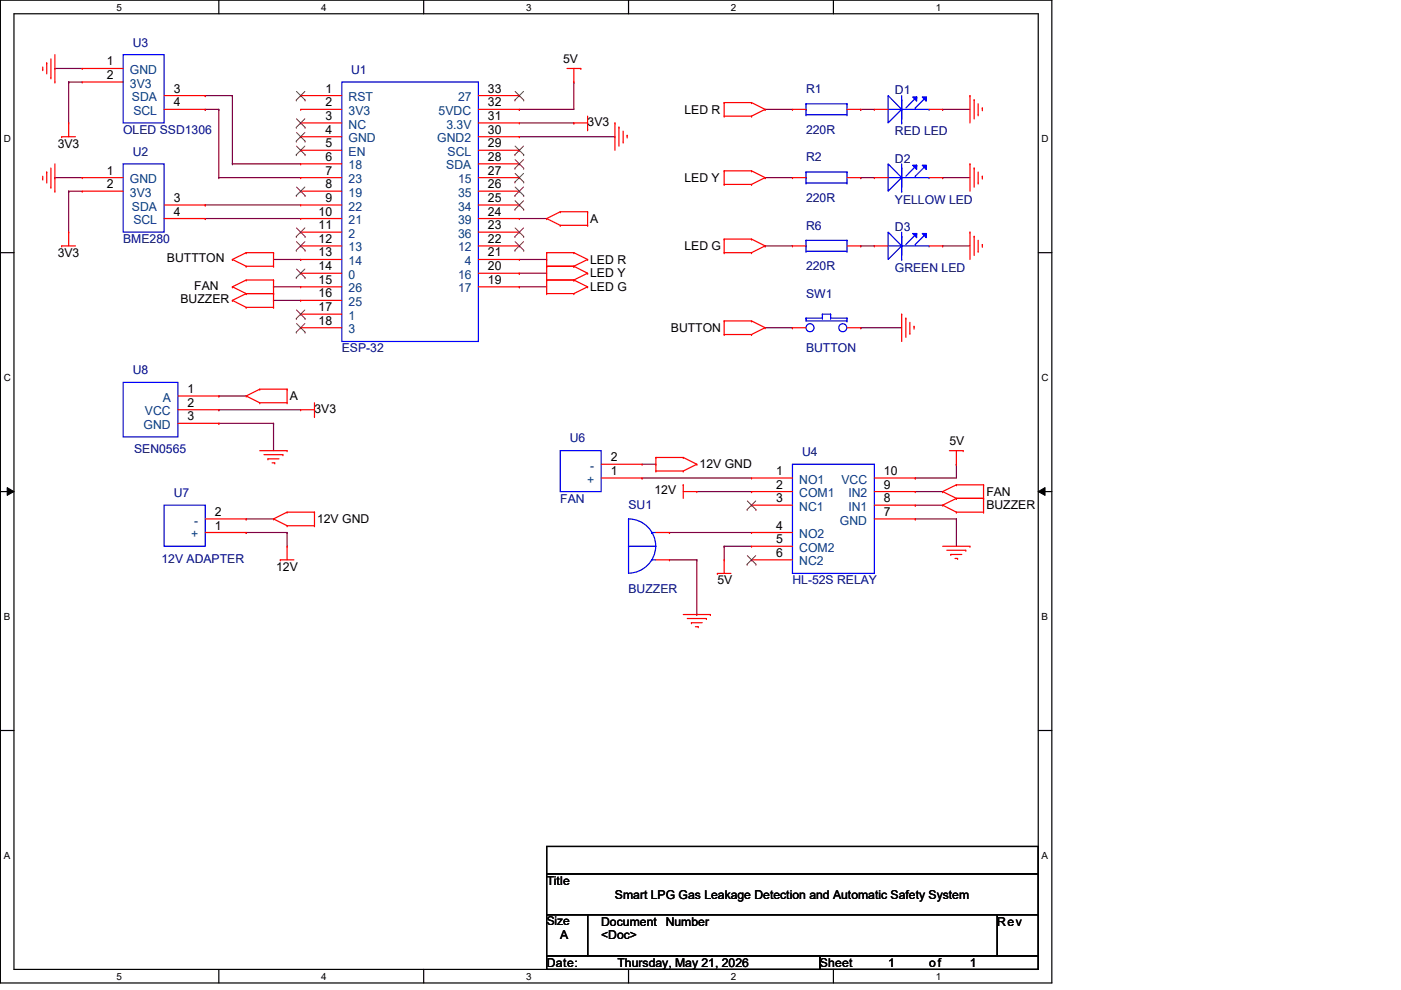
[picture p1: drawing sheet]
<svg xmlns="http://www.w3.org/2000/svg" width="297mm" height="210mm" viewBox="0 0 297 210" stroke-linecap="round" stroke-linejoin="round" font-family="sans-serif">
<path d="M.1 0h222.9v208.5h-222.9zM3 2.9h217.1v202.7h-217.1z" fill="none" stroke="#000" stroke-width=".25"/>
<g fill="#fff">
<path d="M24.7 .3h1.1v2.4h-1.1z"/>
<path d="M24.7 205.9h1.1v2.3h-1.1z"/>
</g>
<path d="M46.4 0v2.9M46.4 205.6v2.9" fill="none" stroke="#000" stroke-width=".25"/>
<g fill="#fff">
<path d="M68.1 .3h1.2v2.4h-1.2z"/>
<path d="M68.1 205.9h1.2v2.3h-1.2z"/>
</g>
<path d="M89.8 0v2.9M89.8 205.6v2.9" fill="none" stroke="#000" stroke-width=".25"/>
<g fill="#fff">
<path d="M111.5 .3h1.2v2.4h-1.2z"/>
<path d="M111.5 205.9h1.2v2.3h-1.2z"/>
</g>
<path d="M133.3 0v2.9M133.3 205.6v2.9" fill="none" stroke="#000" stroke-width=".25"/>
<g fill="#fff">
<path d="M155 .3h1.1v2.4h-1.1z"/>
<path d="M155 205.9h1.1v2.3h-1.1z"/>
</g>
<path d="M176.7 0v2.9M176.7 205.6v2.9" fill="none" stroke="#000" stroke-width=".25"/>
<g fill="#fff">
<path d="M198.4 .3h1.2v2.4h-1.2z"/>
<path d="M198.4 205.9h1.2v2.3h-1.2z"/>
<path d="M.8 28.2h1.5v2.4h-1.5z"/>
<path d="M220.8 28.2h1.5v2.4h-1.5z"/>
<path d="M.8 78.9h1.5v2.3h-1.5z"/>
<path d="M220.8 78.9h1.5v2.3h-1.5z"/>
</g>
<path d="M.1 53.6h2.9M220.1 53.6h2.9" fill="none" stroke="#000" stroke-width=".25"/>
<g fill="#fff">
<path d="M.8 129.6h1.4v2.3h-1.4z"/>
<path d="M220.8 129.6h1.4v2.3h-1.4z"/>
</g>
<path d="M.1 104.3h2.9M220.1 104.3h2.9" fill="none" stroke="#000" stroke-width=".25"/>
<path d="M1.5 103.4l1.5 .9-1.5 .8zM220.1 104.3l1.5-.9v1.7z" fill="#000"/>
<path d="M1.5 103.4l1.5 .9-1.5 .8zM220.1 104.3l1.5-.9v1.7z" fill="none" stroke="#000" stroke-width=".21"/>
<g fill="#fff">
<path d="M.8 180.3h1.4v2.3h-1.4z"/>
<path d="M220.8 180.3h1.4v2.3h-1.4z"/>
</g>
<path d="M.1 154.9h2.9M220.1 154.9h2.9M115.9 179.5h104.2v5.8h-104.2zM115.9 185.3h104.2v8.7h-104.2zM115.9 194h8.7v8.7h-8.7zM124.6 194h86.9v8.7h-86.9zM211.5 194h8.6v8.7h-8.6zM115.9 202.7h57.9v2.9h-57.9zM173.8 202.7h46.3v2.9h-46.3z" fill="none" stroke="#000" stroke-width=".25"/>
<g fill="none" stroke="#800040" stroke-width=".25">
<path d="M11.6 14.5h.1M11.6 14.5h5.8M14.6 17.4h.1M14.6 17.4v8.7M14.6 17.4h2.8M121.7 17.4h.1M121.7 17.4v5.8h-11.6M11.6 37.7h.1M11.6 37.7h5.8M43.5 20.3h.1M43.5 23.2h.1M43.5 20.3h5.8"/>
<path d="M43.5 23.2h2.9M46.4 23.2h.1M46.4 37.7h.1M46.4 23.2v14.5M46.4 37.7h17.4M49.3 20.3h.1M49.3 34.8h.1M49.3 20.3v14.5M49.3 34.8h14.5M110.1 23.2h.1M110.1 26.1h11.6M110.1 29h20.3"/>
<path d="M121.7 26.1h.1M130.4 29h.1M162.2 23.2h.1M162.2 37.7h.1M162.2 23.2h5.8M162.2 37.7h5.8M182.5 23.2h.1M182.5 37.7h.1M182.5 23.2h2.9M182.5 37.7h2.9M199.9 23.2h.1M199.9 37.7h.1"/>
<path d="M199.9 23.2h5.8M199.9 37.7h5.8M14.6 40.6h.1M14.6 40.6v8.6M14.6 40.6h2.8M43.5 46.4h.1M43.5 43.5h.1M43.5 46.4h20.3M43.5 43.5h20.3M58 55h5.8M63.8 55h.1M110.1 58h.1"/>
<path d="M110.1 46.4h5.8M110.1 58h5.8M110.1 55h5.8M115.9 55h.1M115.9 46.4h.1M162.2 52.2h.1M162.2 52.2h5.8M182.5 52.2h.1M182.5 52.2h2.9M199.9 52.2h.1M199.9 52.2h5.8M58 63.7h.1"/>
<path d="M58 60.8h.1M58 63.7h5.8M58 60.8h5.8M110.1 60.8h.1M110.1 60.8h5.8M162.2 69.5h5.8M168 69.5h.1M182.5 69.5h.1M182.5 69.5h8.7M46.4 86.9h.1M46.4 89.8h.1M46.4 84h.1"/>
<path d="M46.4 86.9h17.4M46.4 89.8h11.6M46.4 84h5.8M58 89.8h.1M58 89.8v5.8M136.1 98.5h3M139.1 98.5h.1M202.8 98.5h.1M202.8 98.5v2.9h-8.7M52.2 112.9h.1M52.2 110.1h.1M52.2 112.9h8.7"/>
<path d="M52.2 110.1h5.8M60.9 112.9h.1M60.9 112.9v3M136.1 101.4h.1M136.1 101.4h23.2M141.9 112.9h.1M141.9 112.9h17.4M141.9 118.7h5.8M147.7 118.7h.1M147.7 118.7v11.6M147.7 104.3h11.6M153.5 115.9h.1"/>
<path d="M153.5 115.9h5.8M153.5 115.9v2.8M159.3 104.3h.1M194.1 110.1h.1M194.1 101.4h.1M194.1 107.1h.1M194.1 110.1h8.7M194.1 107.1h5.8M194.1 104.3h5.8M199.9 104.3h.1M202.8 110.1h.1M202.8 110.1v5.8"/>
<path d="M147.7 130.3h.1"/>
</g>
<g fill="none" stroke="#f00" stroke-width=".25">
<path d="M9.1 14.8h.1M9.1 14.2v.6M9.9 13.3h.1M9.9 13.3v2.4M10.8 16.5h.1M10.8 12.5v4M11.6 17.4h.1M11.6 11.6v5.8M120.2 14.5h2.9M121.7 17.4h.1M121.7 14.5v2.9M123.1 14.5h.1"/>
<path d="M9.1 38h.1M9.1 37.4v.6M9.9 36.5h.1M9.9 36.5v2.3M10.8 39.7h.1M10.8 35.6v4.1M11.6 34.8v5.8M13.1 29h.1M13.1 29h2.9M14.6 26.1h.1M14.6 26.1v2.9M63.8 20.3h.1"/>
<path d="M63.8 23.2h.1M63.8 26.1h.1M63.8 29h.1M63.8 31.9h.1M63.8 34.8h.1M63.8 37.7h.1M63.8 26.1h8.7M63.8 29h8.7M63.8 20.3h8.7M63.8 23.2h8.7M63.8 31.9h8.7M63.8 34.8h8.7"/>
<path d="M63.8 37.7h8.7M101.4 26.1h8.7M101.4 29h8.7M101.4 20.3h8.7M101.4 23.2h8.7M101.4 31.9h8.7M101.4 34.8h8.7M101.4 37.7h8.7M110.1 20.3h.1M110.1 23.2h.1M110.1 26.1h.1M110.1 29h.1"/>
<path d="M110.1 31.9h.1M110.1 34.8h.1M110.1 37.7h.1M121.7 26.1h.1M121.7 26.1h2.9M124.6 27.5h.1M124.6 24.6v2.9M130.4 26.1h.1M130.4 26.1v5.8M131.2 27h.1M131.2 27v4M132.1 30.1h.1"/>
<path d="M132.1 27.8v2.3M133 28.7h.1M133 28.7v.6M153.5 24.6h.1M153.5 21.8h.1M153.5 39.1h.1M153.5 36.2h.1M153.5 21.8h5.8M153.5 24.6h5.8M153.5 21.8v2.8M153.5 36.2v2.9M153.5 36.2h5.8"/>
<path d="M153.5 39.1h5.8M159.3 21.8h.1M159.3 24.6h.1M159.3 36.2h.1M159.3 39.1h.1M159.3 21.8l2.9 1.4M159.3 36.2l2.9 1.5M162.2 23.2h.1M162.2 37.7h.1M162.2 23.2l-2.9 1.4M162.2 37.7l-2.9 1.4M205.7 20.3h.1"/>
<path d="M205.7 34.8h.1M205.7 20.3v5.8M205.7 34.8v5.8M206.5 21.2h.1M206.5 35.6h.1M206.5 21.2v4M206.5 35.6v4.1M207.4 24.3h.1M207.4 38.8h.1M207.4 22v2.3M207.4 36.5v2.3M208.3 22.9h.1"/>
<path d="M208.3 37.4h.1M208.3 22.9v.6M208.3 37.4v.6M11.6 40.6h.1M13.1 52.2h.1M13.1 52.2h2.9M14.6 49.2h.1M14.6 49.2v3M49.3 55h.1M49.3 55l2.9 1.5M52.2 59.4h.1M52.2 56.5h.1"/>
<path d="M52.2 53.6h.1M52.2 59.4h5.8M52.2 56.5h5.8M52.2 53.6h5.8M52.2 59.4l-2.9 1.4M52.2 53.6l-2.9 1.4M58 59.4h.1M58 53.6h.1M58 56.5h.1M58 53.6v2.9M58 59.4v5.8M63.8 40.6h.1"/>
<path d="M63.8 43.5h.1M63.8 46.4h.1M63.8 49.2h.1M63.8 52.2h.1M63.8 55h.1M63.8 58h.1M63.8 52.2h8.7M63.8 40.6h8.7M63.8 43.5h8.7M63.8 46.4h8.7M63.8 49.2h8.7M63.8 55h8.7"/>
<path d="M63.8 58h8.7M101.4 52.2h8.7M101.4 40.6h8.7M101.4 43.5h8.7M101.4 46.4h8.7M101.4 49.2h8.7M101.4 55h8.7M101.4 58h8.7M110.1 58h.1M110.1 55h.1M110.1 52.2h.1M110.1 49.2h.1"/>
<path d="M110.1 46.4h.1M110.1 43.5h.1M110.1 40.6h.1M115.9 59.4h.1M115.9 56.5h.1M115.9 53.6h.1M115.9 46.4h.1M115.9 59.4h5.8M115.9 53.6v8.7M115.9 56.5h5.8M115.9 53.6h5.8M115.9 46.4l2.9 1.4"/>
<path d="M118.8 44.9h.1M118.8 47.8h.1M118.8 44.9l-2.9 1.5M118.8 44.9h5.8M118.8 47.8h5.8M121.7 59.4h.1M121.7 56.5h.1M121.7 53.6h.1M121.7 59.4l2.9 1.4M121.7 56.5l2.9 1.5M121.7 53.6l2.9 1.4M124.6 58h.1"/>
<path d="M124.6 55h.1M124.6 44.9h.1M124.6 47.8h.1M124.6 58l-2.9 1.4M124.6 55l-2.9 1.5M124.6 44.9v2.9M153.5 53.6h.1M153.5 50.7h.1M153.5 50.7v2.9M153.5 50.7h5.8M153.5 53.6h5.8M159.3 50.7h.1"/>
<path d="M159.3 53.6h.1M159.3 50.7l2.9 1.5M162.2 52.2h.1M162.2 52.2l-2.9 1.4M168 52.2h.1M168 52.2h2.9M179.6 52.2h2.9M182.5 52.2h.1M205.7 49.2h.1M205.7 49.2v5.8M206.5 50.1h.1M206.5 50.1v4.1"/>
<path d="M207.4 53.3h.1M207.4 51v2.3M208.3 51.9h.1M208.3 51.9v.6M49.3 63.7h.1M49.3 60.8h.1M49.3 63.7l2.9 1.5M49.3 60.8l2.9 1.5M52.2 65.2h.1M52.2 62.3h.1M52.2 65.2h5.8M52.2 62.3l-2.9 1.4"/>
<path d="M52.2 62.3h5.8M58 62.3h.1M58 65.2h.1M63.8 60.8h.1M63.8 63.7h.1M63.8 66.6h.1M63.8 69.5h.1M63.8 69.5h8.7M63.8 60.8h8.7M63.8 63.7h8.7M63.8 66.6h8.7M101.4 60.8h8.7"/>
<path d="M110.1 60.8h.1M115.9 62.3h.1M115.9 62.3h5.8M121.7 62.3h.1M124.6 60.8h.1M124.6 60.8l-2.9 1.5M153.5 71h.1M153.5 68.1h.1M153.5 68.1v2.9M153.5 68.1h5.8M153.5 71h5.8M159.3 68.1h.1"/>
<path d="M159.3 71h.1M159.3 68.1l2.9 1.4M162.2 69.5h.1M162.2 69.5l-2.9 1.5M168 69.5h.1M168 69.5h2.9M179.6 69.5h2.9M182.5 69.5h.1M191.2 66.6h.1M191.2 66.6v5.8M192.1 67.5h.1M192.1 67.5v4"/>
<path d="M192.9 70.7h.1M192.9 68.4v2.3M193.8 69.2h.1M193.8 69.2v.6M52.2 84h.1M52.2 84l2.9 1.4M55.1 82.5h.1M55.1 85.4h.1M55.1 82.5l-2.9 1.5M55.1 82.5h5.8M55.1 85.4h5.8M55.1 95.6h5.8"/>
<path d="M56 96.4h4M56.8 97.3h.1M56.8 97.3h2.3M57.7 98.2h.5M58.2 98.2h.1M60 96.4h.1M60.9 82.5h.1M60.9 85.4h.1M60.9 95.6h.1M60.9 82.5v2.9M63.8 86.9h.1M63.8 86.9h2.9"/>
<path d="M66.7 88.3h.1M66.7 85.4v2.9M127.5 98.5h8.6M136.1 98.5h.1M139.1 99.9h.1M139.1 97h.1M139.1 97h5.8M139.1 99.9h5.8M139.1 97v2.9M144.9 97h.1M144.9 99.9h.1M144.9 97l2.8 1.5"/>
<path d="M147.7 98.5h.1M147.7 98.5l-2.8 1.4M201.3 95.6h2.9M202.8 98.5h.1M202.8 95.6v2.9M204.2 95.6h.1M43.5 112.9h8.7M43.5 110.1h8.7M52.2 112.9h.1M52.2 110.1h.1M58 110.1h.1M58 110.1l2.9 1.4"/>
<path d="M59.4 118.7h.1M59.4 118.7h2.9M60.9 108.6h.1M60.9 111.5h.1M60.9 115.9h.1M60.9 108.6h5.8M60.9 108.6l-2.9 1.5M60.9 111.5h5.8M60.9 115.9v2.8M66.7 108.6h.1M66.7 111.5h.1M66.7 108.6v2.9"/>
<path d="M127.5 101.4h8.6M136.1 101.4h.1M144.9 102.8h.1M144.9 104.3h2.8M144.9 102.8v2.9M147.7 104.3h.1M153.5 118.7h.1M153.5 118.7v2.9M199.9 107.1h.1M199.9 104.3h.1M199.9 107.1l2.9 1.5M199.9 104.3l2.9 1.4"/>
<path d="M199.9 115.9h5.8M200.7 116.7h4.1M201.6 117.6h.1M201.6 117.6h2.3M202.5 118.4h.5M202.8 105.7h.1M202.8 108.6h.1M202.8 102.8h.1M202.8 105.7l-2.9 1.4M202.8 105.7h5.7M202.8 108.6h5.7M202.8 102.8l-2.9 1.5"/>
<path d="M202.8 102.8h5.7M203 118.4h.1M204.8 116.7h.1M205.7 115.9h.1M208.5 105.7h.1M208.5 108.6h.1M208.5 102.8h.1M208.5 102.8v5.8M144.9 130.3h5.7M145.7 131.2h4.1M146.6 132.1h.1M146.6 132.1h2.3"/>
<path d="M147.4 132.9h.6M148 132.9h.1M149.8 131.2h.1M150.6 130.3h.1M152.1 121.6h.1M152.1 121.6h2.9"/>
</g>
<g fill="none" stroke="#00f" stroke-width=".25">
<path d="M72.5 17.4h28.9v55h-28.9zM188.3 34.8l2.9 2.9-2.9 2.9zM188.3 37.7h8.7M191.2 37.7h.1M191.2 35.6h.1M191.2 34.8v5.8M194.1 37.4h.1M194.3 35.1h.1M194.3 35.1l-2.2 2.3M196.4 35.1l-2.3 2.3M197 37.7h.1M170.9 51h.1"/>
<path d="M170.9 53.3h.1M170.9 52.2h.1M170.9 51v2.3M170.9 51h8.7M170.9 53.3h8.7M179.6 51h.1M179.6 53.3h.1M179.6 51v2.3M191.2 40.6h.1M170.9 67.5h.1M170.9 67.5v.6h8.7M170.9 67.5h3.5"/>
<path d="M174.4 66.6h.1M174.4 67.5h.1M174.4 66.6h1.7M174.4 66.6v.9M176.1 67.5h.1M176.1 66.6h.1M176.1 67.5h3.5M176.1 66.6v.9M179.6 68.1h.1M179.6 67.5h.1M179.6 67.5v.6M118.8 95.6h8.7v8.7h-8.7z"/>
<path d="M34.8 107.1h8.7v8.8h-8.7z"/>
<circle cx="171.7" cy="69.5" r=".85"/>
<circle cx="178.7" cy="69.5" r=".85"/>
</g>
<g fill="none" stroke="#804000" stroke-width=".21">
<path d="M62.9 19.4l1.8 1.8M64.6 19.4l-1.8 1.8M109.2 19.4l1.8 1.8M111 19.4l-1.8 1.8M62.8 21.2h.1M62.8 27h.1M62.8 29.9h.1M62.8 32.8h.1M62.9 25.2l1.8 1.8M62.9 28.1l1.8 1.8M62.9 31l1.8 1.8M62.9 39.7l1.8 1.8"/>
<path d="M64.6 25.2l-1.8 1.8M64.6 28.1l-1.8 1.8M64.6 31l-1.8 1.8M64.6 39.7l-1.8 1.8M64.7 21.2h.1M64.7 27h.1M64.7 29.9h.1M64.7 32.8h.1M109.2 21.2h.1M109.2 32.8h.1M109.2 35.7h.1M109.2 38.6h.1"/>
<path d="M109.2 31l1.8 1.8M109.2 33.9l1.8 1.8M109.2 36.8l1.8 1.8M109.2 39.7l1.8 1.8M111 31l-1.8 1.8M111 33.9l-1.8 1.8M111 36.8l-1.8 1.8M111 39.7l-1.8 1.8M111 21.2h.1M111 32.8h.1M111 35.7h.1M111 38.6h.1"/>
<path d="M62.8 41.5h.1M62.8 50.2h.1M62.8 53.1h.1M62.8 58.9h.1M62.9 48.3l1.8 1.9M62.9 51.3l1.8 1.8M62.9 57.1l1.8 1.8M64.6 48.3l-1.8 1.9M64.6 51.3l-1.8 1.8M64.6 57.1l-1.8 1.8M64.7 41.5h.1M64.7 50.2h.1"/>
<path d="M64.7 53.1h.1M64.7 58.9h.1M109.2 53.1h.1M109.2 50.2h.1M109.2 44.4h.1M109.2 41.5h.1M109.2 51.3l1.8 1.8M109.2 48.3l1.8 1.9M109.2 42.6l1.8 1.8M111 51.3l-1.8 1.8M111 48.3l-1.8 1.9M111 42.6l-1.8 1.8"/>
<path d="M111 53.1h.1M111 50.2h.1M111 44.4h.1M111 41.5h.1M62.8 67.6h.1M62.8 70.4h.1M62.9 65.7l1.8 1.9M62.9 68.6l1.8 1.8M64.6 65.7l-1.8 1.9M64.6 68.6l-1.8 1.8M64.7 67.6h.1M64.7 70.4h.1"/>
</g>
<path d="M193.5 35.1h.8v.8z" fill="#00f"/>
<path d="M193.5 35.1h.8v.8z" fill="none" stroke="#00f" stroke-width=".25"/>
<path d="M195.5 35.1h.9v.8z" fill="#00f"/>
<g fill="none" stroke="#00f" stroke-width=".25">
<path d="M170.9 36.5h.1M170.9 38.8h.1M170.9 37.7h.1M170.9 36.5v2.3M170.9 36.5h8.7M170.9 38.8h8.7M179.6 36.5h.1M179.6 38.8h.1M179.6 36.5v2.3M195.5 35.1h.9v.8zM188.3 49.2l2.9 3-2.9 2.8zM188.3 52.2h8.7"/>
<path d="M191.2 52.2h.1M191.2 50.1h.1M191.2 55h.1M191.2 49.2v5.8M194.1 51.9h.1M194.3 49.5h.1M194.3 49.5l-2.2 2.4M196.4 49.5l-2.3 2.4M197 52.2h.1"/>
</g>
<path d="M168 37.7h.1M168 37.7h2.9M179.6 37.7h2.9M182.5 37.7h.1M185.4 37.7h.1M185.4 37.7h2.9M197 37.7h2.9M199.9 37.7h.1" fill="none" stroke="#f00" stroke-width=".25"/>
<path d="M193.5 49.5h.8v.9z" fill="#00f"/>
<path d="M193.5 49.5h.8v.9z" fill="none" stroke="#00f" stroke-width=".25"/>
<path d="M195.5 49.5h.9v.9z" fill="#00f"/>
<g fill="none" stroke="#00f" stroke-width=".25">
<path d="M26.1 11.6h8.7v14.5h-8.7zM188.3 20.3l2.9 2.9-2.9 2.9zM188.3 23.2h8.7M191.2 23.2h.1M191.2 21.2h.1M191.2 26.1h.1M191.2 20.3v5.8M194.1 22.9h.1M194.3 20.6h.1M194.3 20.6l-2.2 2.3M196.4 20.6l-2.3 2.3M197 23.2h.1"/>
<path d="M195.5 49.5h.9v.9zM26.1 81.1h11.6v11.6h-11.6zM168 98.5h17.4v23.1h-17.4z"/>
</g>
<g fill="none" stroke="#f00" stroke-width=".25">
<path d="M17.4 14.5h.1M17.4 17.4h.1M17.4 14.5h8.7M17.4 17.4h8.7M34.8 20.3h8.7M34.8 23.2h8.7M43.5 20.3h.1M43.5 23.2h.1M185.4 52.2h.1M185.4 52.2h2.9M197 52.2h2.9M199.9 52.2h.1"/>
<path d="M37.7 84h8.7M37.7 86.9h8.7M37.7 89.8h8.7M46.4 84h.1M46.4 86.9h.1M46.4 89.8h.1M159.3 101.4h.1M159.3 112.9h.1M159.3 104.3h.1M159.3 115.9h.1M159.3 107.1h.1M159.3 118.7h.1"/>
<path d="M159.3 101.4h8.7M159.3 112.9h8.7M159.3 104.3h8.7M159.3 115.9h8.7M159.3 107.1h8.7M159.3 118.7h8.7M185.4 101.4h8.7M185.4 104.3h8.7M185.4 107.1h8.7M185.4 110.1h8.7M194.1 110.1h.1M194.1 107.1h.1"/>
<path d="M194.1 104.3h.1M194.1 101.4h.1"/>
</g>
<path d="M158.4 108.1h.1M158.4 119.7h.1M158.5 106.3l1.8 1.8M158.5 117.9l1.8 1.8M160.2 106.3l-1.8 1.8M160.2 117.9l-1.8 1.8M160.3 108.1h.1M160.3 119.7h.1" fill="none" stroke="#804000" stroke-width=".21"/>
<path d="M193.5 20.6h.8v.9z" fill="#00f"/>
<path d="M193.5 20.6h.8v.9z" fill="none" stroke="#00f" stroke-width=".25"/>
<path d="M195.5 20.6h.9v.9z" fill="#00f"/>
<g fill="none" stroke="#00f" stroke-width=".25">
<path d="M26.1 34.8h8.7v14.4h-8.7zM170.9 22h.1M170.9 24.3h.1M170.9 23.2h.1M170.9 22v2.3M170.9 22h8.7M170.9 24.3h8.7M179.6 22h.1M179.6 24.3h.1M179.6 22v2.3M195.5 20.6h.9v.9zM133.3 110.1h.1"/>
<path d="M133.3 110.1a5.8 5.8 0 0 1 5.7 5.8 5.8 5.8 0 0 1-5.7 5.7M133.3 115.9h.1M133.3 110.1v11.5M133.3 115.9h5.8M138.2 118.7h.1M138.2 112.9h.1M138.2 118.7h.9M138.2 112.9h.9"/>
</g>
<g fill="none" stroke="#f00" stroke-width=".25">
<path d="M17.4 37.7h.1M17.4 37.7h8.7M168 23.2h.1M168 23.2h2.9M179.6 23.2h2.9M182.5 23.2h.1M185.4 23.2h.1M185.4 23.2h2.9M197 23.2h2.9M199.9 23.2h.1M17.4 40.6h.1M17.4 40.6h8.7"/>
<path d="M34.8 43.5h8.7M34.8 46.4h8.7M43.5 43.5h.1M43.5 46.4h.1M139.1 118.7h2.8M139.1 112.9h2.8M141.9 118.7h.1M141.9 112.9h.1"/>
</g>
<g font-size="2.6" fill="#000080">
<text x="28.1" y="9.9">U3</text>
<text x="74.5" y="15.7">U1</text>
<text x="170.9" y="19.7">R1</text>
<text x="189.7" y="20">D1</text>
<text x="26.1" y="28.4">OLED SSD1306</text>
<text x="170.9" y="28.4">220R</text>
<text x="189.7" y="28.7">RED LED</text>
<text x="28.1" y="33.1">U2</text>
<text x="170.9" y="34.2">R2</text>
<text x="189.7" y="34.5">D2</text>
<text x="170.9" y="42.9">220R</text>
<text x="189.7" y="43.2">YELLOW LED</text>
<text x="26.1" y="51.6">BME280</text>
<text x="170.9" y="48.7">R6</text>
<text x="189.7" y="49">D3</text>
<text x="170.9" y="57.4">220R</text>
<text x="189.7" y="57.7">GREEN LED</text>
<text x="170.9" y="63.2">SW1</text>
<text x="72.5" y="74.8">ESP-32</text>
<text x="170.9" y="74.8">BUTTON</text>
<text x="28.1" y="79.4">U8</text>
<text x="120.8" y="93.9">U6</text>
<text x="28.4" y="96.2">SEN0565</text>
<text x="170" y="96.7">U4</text>
<text x="36.8" y="105.5">U7</text>
<text x="118.8" y="106.6">FAN</text>
<text x="133.3" y="108">SU1</text>
<text x="34.2" y="119.3">12V ADAPTER</text>
<text x="133.3" y="125.7">BUZZER</text>
<text x="168" y="124">HL-52S RELAY</text>
</g>
<g font-size="2.6">
<text x="22.6" y="13.9">1</text>
<text x="22.6" y="16.8">2</text>
<text x="119.4" y="13.4">5V</text>
<text x="36.8" y="19.6">3</text>
<text x="36.8" y="22.6">4</text>
<text x="69" y="19.6">1</text>
<text x="69" y="22.6">2</text>
<text x="103.5" y="19.6">33</text>
<text x="103.5" y="22.6">32</text>
<text x="69" y="25.4">3</text>
<text x="69" y="28.4">4</text>
<text x="103.5" y="25.4">31</text>
<text x="103.5" y="28.4">30</text>
<text x="124.6" y="26.7">3V3</text>
<text x="145.1" y="24.1">LED R</text>
<text x="12.2" y="31.3">3V3</text>
<text x="69" y="31.2">5</text>
<text x="69" y="34.1">6</text>
<text x="103.5" y="31.2">29</text>
<text x="103.5" y="34.1">28</text>
<text x="22.6" y="37">1</text>
<text x="22.6" y="39.9">2</text>
<text x="69" y="37">7</text>
<text x="69" y="39.9">8</text>
<text x="103.5" y="37">27</text>
<text x="103.5" y="39.9">26</text>
<text x="145.1" y="38.6">LED Y</text>
<text x="36.8" y="42.8">3</text>
<text x="36.8" y="45.7">4</text>
<text x="67.6" y="45.7">10</text>
<text x="69" y="42.8">9</text>
<text x="103.5" y="45.7">24</text>
<text x="103.5" y="42.8">25</text>
<text x="125.1" y="47.2">A</text>
<text x="67.6" y="48.6">11</text>
<text x="67.6" y="51.5">12</text>
<text x="103.5" y="51.5">22</text>
<text x="103.5" y="48.6">23</text>
<text x="145.1" y="53">LED G</text>
<text x="12.2" y="54.5">3V3</text>
<text x="35.4" y="55.6">BUTTTON</text>
<text x="67.6" y="54.4">13</text>
<text x="67.6" y="57.3">14</text>
<text x="103.5" y="57.3">20</text>
<text x="103.5" y="54.4">21</text>
<text x="125.1" y="58.8">LED Y</text>
<text x="125.1" y="55.9">LED R</text>
<text x="38.3" y="64.3">BUZZER</text>
<text x="41.2" y="61.4">FAN</text>
<text x="67.6" y="60.2">15</text>
<text x="67.6" y="63.1">16</text>
<text x="67.6" y="66">17</text>
<text x="103.5" y="60.2">19</text>
<text x="125.1" y="61.7">LED G</text>
<text x="67.6" y="68.9">18</text>
<text x="142.2" y="70.4">BUTTON</text>
<text x="39.7" y="83.4">1</text>
<text x="39.7" y="86.3">2</text>
<text x="39.7" y="89.2">3</text>
<text x="61.5" y="84.9">A</text>
<text x="66.7" y="87.5">3V3</text>
<text x="201.3" y="94.4">5V</text>
<text x="129.5" y="100.8">1</text>
<text x="129.5" y="97.8">2</text>
<text x="148.3" y="99.4">12V GND</text>
<text x="164.5" y="100.8">1</text>
<text x="187.4" y="100.8">10</text>
<text x="138.8" y="104.9">12V</text>
<text x="164.5" y="103.6">2</text>
<text x="164.5" y="106.5">3</text>
<text x="187.4" y="106.5">8</text>
<text x="187.4" y="103.6">9</text>
<text x="209.1" y="105.2">FAN</text>
<text x="45.5" y="112.3">1</text>
<text x="45.5" y="109.4">2</text>
<text x="67.2" y="111">12V GND</text>
<text x="164.5" y="112.3">4</text>
<text x="187.4" y="109.4">7</text>
<text x="209.1" y="108">BUZZER</text>
<text x="164.5" y="115.2">5</text>
<text x="164.5" y="118.1">6</text>
<text x="58.5" y="121.1">12V</text>
<text x="152.1" y="124">5V</text>
<text x="115.9" y="187.7">Title</text>
<text x="130.4" y="190.6">Smart LPG Gas Leakage Detection and Automatic Safety System</text>
<text x="127.5" y="196.3">Document</text>
<text x="141.1" y="196.3">Number</text>
<text x="211.5" y="196.3">Rev</text>
<text x="118.8" y="199.3">A</text>
<text x="127.5" y="199.3">&lt;Doc&gt;</text>
<text x="115.9" y="205.1">Date:</text>
<text x="130.9" y="205.1">Thursday, May 21, 2026</text>
<text x="173.8" y="205.1">Sheet</text>
<text x="188.3" y="205.1">1</text>
<text x="197" y="205.1">of</text>
<text x="205.7" y="205.1">1</text>
</g>
<g font-size="2.6" fill="#004080">
<text x="27.6" y="15.7">GND</text>
<text x="27.6" y="18.6">3V3</text>
<text x="28" y="21.5">SDA</text>
<text x="73.9" y="21.5">RST</text>
<text x="97.1" y="21.5">27</text>
<text x="28.3" y="24.4">SCL</text>
<text x="73.9" y="24.4">3V3</text>
<text x="73.9" y="27.3">NC</text>
<text x="93" y="24.4">5VDC</text>
<text x="94.7" y="27.3">3.3V</text>
<text x="73.9" y="30.2">GND</text>
<text x="73.9" y="33.1">EN</text>
<text x="73.9" y="35.9">18</text>
<text x="92.7" y="30.2">GND2</text>
<text x="94.6" y="35.9">SDA</text>
<text x="94.9" y="33.1">SCL</text>
<text x="27.6" y="38.9">GND</text>
<text x="27.6" y="41.7">3V3</text>
<text x="73.9" y="38.9">23</text>
<text x="73.9" y="41.7">19</text>
<text x="97.1" y="38.9">15</text>
<text x="97.1" y="41.7">35</text>
<text x="28" y="44.7">SDA</text>
<text x="28.3" y="47.5">SCL</text>
<text x="73.9" y="44.7">22</text>
<text x="73.9" y="47.5">21</text>
<text x="97.1" y="47.5">39</text>
<text x="97.1" y="44.7">34</text>
<text x="73.9" y="50.4">2</text>
<text x="73.9" y="53.3">13</text>
<text x="97.1" y="53.3">12</text>
<text x="97.1" y="50.4">36</text>
<text x="73.9" y="56.2">14</text>
<text x="73.9" y="59.1">0</text>
<text x="97.1" y="59.1">16</text>
<text x="98.5" y="56.2">4</text>
<text x="73.9" y="62">26</text>
<text x="73.9" y="64.9">25</text>
<text x="97.1" y="62">17</text>
<text x="73.9" y="67.8">1</text>
<text x="73.9" y="70.7">3</text>
<text x="30.7" y="88.1">VCC</text>
<text x="34.5" y="85.2">A</text>
<text x="30.4" y="91">GND</text>
<text x="125.1" y="99.7">-</text>
<text x="124.5" y="102.6">+</text>
<text x="169.5" y="102.6">NO1</text>
<text x="169.5" y="105.5">COM1</text>
<text x="178.4" y="102.6">VCC</text>
<text x="179.9" y="105.5">IN2</text>
<text x="41.2" y="111.3">-</text>
<text x="169.5" y="108.3">NC1</text>
<text x="178.1" y="111.3">GND</text>
<text x="179.9" y="108.3">IN1</text>
<text x="40.6" y="114.1">+</text>
<text x="169.5" y="114.1">NO2</text>
<text x="169.5" y="117.1">COM2</text>
<text x="169.5" y="119.9">NC2</text>
</g>
<text font-size="2.5" x="115.9" y="196.3">Size</text>
<g font-size="2.1">
<text x="24.7" y="2.2">5</text>
<text x="68.1" y="2.2">4</text>
<text x="111.5" y="2.2">3</text>
<text x="155" y="2.2">2</text>
<text x="198.4" y="2.2">1</text>
<text x=".8" y="30.1">D</text>
<text x="220.8" y="30.1">D</text>
<text x=".8" y="80.8">C</text>
<text x="220.8" y="80.8">C</text>
<text x=".8" y="131.5">B</text>
<text x="220.8" y="131.5">B</text>
<text x=".8" y="182.2">A</text>
<text x="220.8" y="182.2">A</text>
<text x="24.7" y="207.8">5</text>
<text x="68.1" y="207.8">4</text>
<text x="111.5" y="207.8">3</text>
<text x="155" y="207.8">2</text>
<text x="198.4" y="207.8">1</text>
</g>
</svg>
